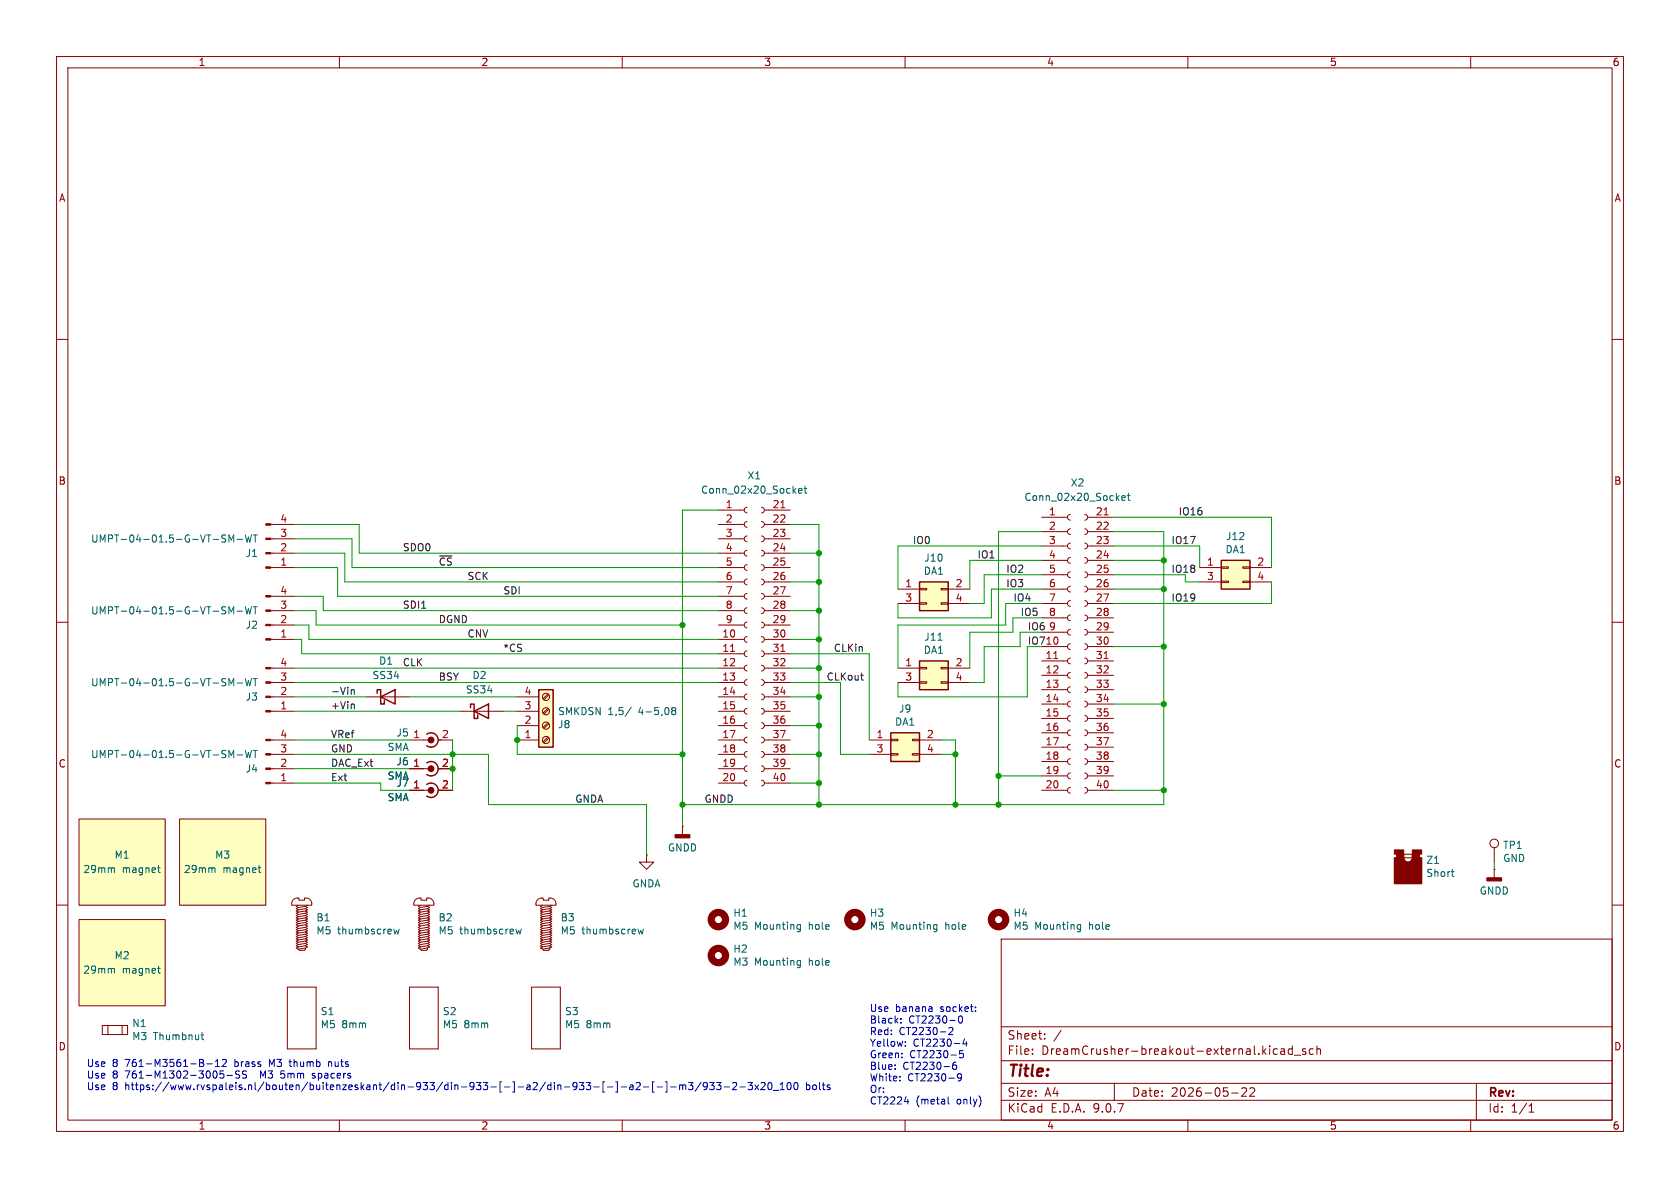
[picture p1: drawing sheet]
<svg xmlns="http://www.w3.org/2000/svg" width="297mm" height="210mm" viewBox="0 0 297 210" stroke-linecap="round" stroke-linejoin="round" font-family="sans-serif">
<g fill="none" stroke="#840000" stroke-width=".18">
<path d="M10 10h277v190h-277zM12 12h273v186h-273zM60 10v2M110 10v2M160 10v2M210 10v2M260 10v2M10 60h2M285 60h2M10 110h2M285 110h2M51.9 159.1l.4-.3h.5v.3h1v-.3h.3a1.02 1.02 0 0 1 1 1v.2h-3.5v-.5z"/>
<path d="M73.4 159.1l.5-.3h.5v.3h1v-.3h.3a1.02 1.02 0 0 1 1 1v.2h-3.5v-.5zM264.2 153.7h.1M264.2 149.9v2.5M264.2 153.7v1.5M10 160h2M52.7 160l-.3 .2 .3 .2M52.7 160.4l-.3 .2 .3 .2M52.7 160.8l-.3 .2 .3 .2M52.7 161.2l-.3 .2 .3 .2M52.7 161.6l-.3 .2 .3 .3M52.7 162.1l-.3 .2 .3 .2M52.7 162.5l-.3 .2 .3 .2"/>
<path d="M52.7 162.9l-.3 .2 .3 .2M52.7 163.3l-.3 .2 .3 .2 1.3-.2M52.7 163.7l-.3 .2 .3 .2M52.7 164.1l-.3 .2 .3 .2M52.7 164.5l-.3 .2 .3 .2M52.7 164.9l-.3 .3 .3 .2M52.7 165.4l-.3 .2 .3 .2M52.7 165.8l-.3 .2 .3 .2M52.7 166.2l-.3 .2 .3 .2M52.7 166.6l-.3 .2 .3 .2M52.7 167l-.3 .2 .3 .2M52.7 167.4l-.3 .2 .3 .2"/>
<path d="M54 167.6v.2l-.2 .2h-.9l-.2-.2M54 160.2l.4 .2-.4 .2M54 160.2l-1.3 .2M54 160.6l-1.3 .2M54 161l-1.3 .2M54 161.4l-1.3 .2M54 161.8l-1.3 .3M54 162.3l-1.3 .2M54 162.7l-1.3 .2M54 163.1l-1.3 .2M54 163.9l-1.3 .2M54 164.3l-1.3 .2"/>
<path d="M54 164.7l-1.3 .2M54 165.2l-1.3 .2M54 165.6l-1.3 .2M54 166l-1.3 .2M54 166.4l-1.3 .2M54 166.8l-1.3 .2M54 167.2l-1.3 .2M54 167.6l-1.3 .2M54 160.6l.4 .2-.4 .2M54 161l.4 .2-.4 .2M54 161.4l.4 .2-.4 .2M54 161.8l.4 .3-.4 .2"/>
<path d="M54 162.3l.4 .2-.4 .2M54 162.7l.4 .2-.4 .2M54 163.1l.4 .2-.4 .2M54 163.5l.4 .2M54 163.9l.4 .2-.4 .2M54 164.3l.4 .2-.4 .2M54 164.7l.4 .2-.4 .3M54 165.2l.4 .2-.4 .2M54 165.6l.4 .2-.4 .2M54 166l.4 .2-.4 .2M54 166.4l.4 .2-.4 .2M54 166.8l.4 .2-.4 .2"/>
<path d="M54 167.2l.4 .2-.4 .2M54.4 160l-.4 .2M54.4 163.7l-.4 .2M74.3 160l-.3 .2 .3 .2M74.3 160.4l-.3 .2 .3 .2M74.3 160.8l-.3 .2 .3 .2M74.3 161.2l-.3 .2 .3 .2M74.3 161.6l-.3 .2 .3 .3M74.3 162.1l-.3 .2 .3 .2M74.3 162.5l-.3 .2 .3 .2M74.3 162.9l-.3 .2 .3 .2M74.3 163.3l-.3 .2 .3 .2 1.3-.2"/>
<path d="M74.3 163.7l-.3 .2 .3 .2M74.3 164.1l-.3 .2 .3 .2M74.3 164.5l-.3 .2 .3 .2M74.3 164.9l-.3 .3 .3 .2M74.3 165.4l-.3 .2 .3 .2M74.3 165.8l-.3 .2 .3 .2M74.3 166.2l-.3 .2 .3 .2M74.3 166.6l-.3 .2 .3 .2M74.3 167l-.3 .2 .3 .2M74.3 167.4l-.3 .2 .3 .2M75.6 167.6v.2l-.2 .2h-.9l-.2-.2M75.6 160.2l.3 .2-.3 .2"/>
<path d="M75.6 160.2l-1.3 .2M75.6 160.6l-1.3 .2M75.6 161l-1.3 .2M75.6 161.4l-1.3 .2M75.6 161.8l-1.3 .3M75.6 162.3l-1.3 .2M75.6 162.7l-1.3 .2M75.6 163.1l-1.3 .2M75.6 163.9l-1.3 .2M75.6 164.3l-1.3 .2M75.6 164.7l-1.3 .2M75.6 165.2l-1.3 .2"/>
<path d="M75.6 165.6l-1.3 .2M75.6 166l-1.3 .2M75.6 166.4l-1.3 .2M75.6 166.8l-1.3 .2M75.6 167.2l-1.3 .2M75.6 167.6l-1.3 .2M75.6 160.6l.3 .2-.3 .2M75.6 161l.3 .2-.3 .2M75.6 161.4l.3 .2-.3 .2M75.6 161.8l.3 .3-.3 .2M75.6 162.3l.3 .2-.3 .2M75.6 162.7l.3 .2-.3 .2"/>
<path d="M75.6 163.1l.3 .2-.3 .2M75.6 163.5l.3 .2M75.6 163.9l.3 .2-.3 .2M75.6 164.3l.3 .2-.3 .2M75.6 164.7l.3 .2-.3 .3M75.6 165.2l.3 .2-.3 .2M75.6 165.6l.3 .2-.3 .2M75.6 166l.3 .2-.3 .2M75.6 166.4l.3 .2-.3 .2M75.6 166.8l.3 .2-.3 .2M75.6 167.2l.3 .2-.3 .2M75.9 160l-.3 .2"/>
<path d="M75.9 163.7l-.3 .2M177 166h108v32h-108zM285 160h2M60 198v2M110 198v2M160 198v2M177 194.5h108M177 191.5h108M177 187.5h108M177 181.5h108M182.5 186.3v.1M182.5 185.5v.1"/>
<path d="M184.7 183.6v.1M184.7 182.8v.1M187.6 182.1l-1.3 2M197 191.5v3M210 198v2M217.7 193.2h1.2M219.5 192.4l.6-.1 .2 .1 .1 .3-.9 1.1h.9M221 192.4l.5-.1 .2 .1 .1 .3-.9 1.1h.9M225.2 186.3l.2 .1 .4-.1M225.8 185.5l-.4-.1-.2 .1M226.5 185.5h.5l.1 .9M227.1 185.8h-.5a.29 .29 0 0 0-.2 .3 .29 .29 0 0 0 .2 .3l.5-.1"/>
<path d="M228.5 185.5l-.5-.1-.3 .3v.4l.2 .2h.6M228.5 184.9v1.5M228.8 186.5h1.2M230.8 185.5l-.3-.1-.3 .2 .1 .2 .5 .2v.3h-.6M232.2 185.5l-.5-.1-.2 .3v.4l.1 .2h.6M232.8 185.5l.2-.1 .4 .1 .1 .9M232.8 184.9v1.5M260 198v2M261 191.5v6.5M270.3 196.6h.9M270.3 195.5l.4-.4v1.5"/>
<circle cx="264.2" cy="149.1" r=".76"/>
</g>
<path d="M69.6 164.2l.2 .9 .3-.6 .2 .6 .3-.9M91.2 164.2l.2 .9 .3-.6 .2 .6 .3-.9M165.3 163.4l.3 .1M165.6 163.4v1.1l-.1 .1-.3 .1M165.6 164.2l-.3 .1M190.7 163.4l.3 .1M191 163.4v1.1l-.1 .1-.3 .1M191 164.2l-.3 .1" fill="none" stroke="#006464" stroke-width=".18"/>
<g fill="none" stroke="#840000" stroke-width="1.3">
<circle cx="151.1" cy="162.6" r="1.27"/>
<circle cx="176.5" cy="162.6" r="1.27"/>
</g>
<path d="M262.9 155.2h2.5v.5h-2.5z" fill="#840000" stroke="#840000" stroke-width=".25"/>
<path d="M162.6 102.9h5v5.1h-5z" fill="#ffffc2"/>
<path d="M162.6 102.9h5v5.1h-5z" fill="none" stroke="#840000" stroke-width=".25"/>
<path d="M158.7 104.1h3.9M158.7 106.7h3.9M162.6 104h1.2v.3h-1.2zM162.6 106.6h1.2v.2h-1.2zM166.4 104h1.2v.3h-1.2zM166.4 106.6h1.2v.2h-1.2zM167.6 104.1h3.8M167.6 106.7h3.8M114.3 151.1v1.3h1.3l-1.3 1.3-1.3-1.3h1.3M114.3 151.1h.1" fill="none" stroke="#840000" stroke-width=".18"/>
<path d="M162.6 116.8h5v5.1h-5z" fill="#ffffc2"/>
<path d="M162.6 116.8h5v5.1h-5z" fill="none" stroke="#840000" stroke-width=".25"/>
<path d="M158.7 118.1h3.9M162.6 118h1.2v.2h-1.2zM166.4 118h1.2v.2h-1.2zM167.6 118.1h3.8M158.7 120.7h3.9M162.6 120.5h1.2v.3h-1.2zM166.4 120.5h1.2v.3h-1.2zM167.6 120.7h3.8M94 174.5h5.1v10.9h-5.1z" fill="none" stroke="#840000" stroke-width=".18"/>
<path d="M165.8 113.2h.8" fill="none" stroke="#006464" stroke-width=".18"/>
<path d="M157.5 129.5h5.1v5.1h-5.1z" fill="#ffffc2"/>
<path d="M157.5 129.5h5.1v5.1h-5.1z" fill="none" stroke="#840000" stroke-width=".25"/>
<path d="M153.7 130.8h3.8M153.7 133.4h3.8M157.5 130.7h1.2v.2h-1.2zM157.5 133.2h1.2v.3h-1.2zM161.3 130.7h1.3v.2h-1.3zM161.3 133.2h1.3v.3h-1.3zM162.6 130.8h3.8M162.6 133.4h3.8" fill="none" stroke="#840000" stroke-width=".18"/>
<path d="M215.9 99.1h5.1v5h-5.1z" fill="#ffffc2"/>
<path d="M215.9 99.1h5.1v5h-5.1z" fill="none" stroke="#840000" stroke-width=".25"/>
<path d="M212.1 100.3h3.8M212.1 102.9h3.8M215.9 100.2h1.3v.3h-1.3zM215.9 102.7h1.3v.3h-1.3zM219.7 100.2h1.3v.3h-1.3zM219.7 102.7h1.3v.3h-1.3zM221 100.3h3.8M221 102.9h3.8" fill="none" stroke="#840000" stroke-width=".18"/>
<path d="M248.2 151h1.5v.6h-1.5z" fill="#ffffc2"/>
<g fill="#840000" stroke="#840000" stroke-width=".18">
<path d="M246.5 151.6h1.7a.75 .75 0 0 0 .7 .8v3.8h-2.4z"/>
<path d="M246.9 151h1.3v.6h-1.3z"/>
<path d="M249.7 150.2h1.6v.8h-1.6z"/>
<path d="M249.7 151h1.3v.6h-1.3z"/>
<path d="M248.9 152.4a.75 .75 0 0 0 .8-.8h1.6v4.6h-2.4z"/>
<path d="M246.5 150.2h1.7v.8h-1.7z"/>
</g>
<g fill="none" stroke="#840000" stroke-width=".18">
<path d="M184.1 91.4h4.6M184.1 94h4.6M184.1 96.5h4.6M184.1 99.1h4.6M189.2 90.9l-.3 .2-.2 .3 .2 .4 .3 .1M189.2 93.5l-.3 .1-.2 .4 .2 .3 .3 .2M189.2 96l-.3 .2-.2 .3 .2 .4 .3 .1M189.2 98.6l-.3 .1-.2 .4 .2 .3 .3 .2M191.8 90.9l.3 .2 .2 .3-.2 .4-.3 .1M191.8 93.5l.3 .1 .2 .4-.2 .3-.3 .2M191.8 96l.3 .2 .2 .3-.2 .4-.3 .1M191.8 98.6l.3 .1 .2 .4-.2 .3-.3 .2"/>
<path d="M192.3 91.4h4.5M192.3 94h4.5M192.3 96.5h4.5M192.3 99.1h4.5M184.1 101.6h4.6M184.1 104.1h4.6M184.1 106.7h4.6M184.1 109.2h4.6M184.1 111.8h4.6M184.1 114.3h4.6M184.1 116.8h4.6M184.1 119.4h4.6"/>
<path d="M189.2 101.1l-.3 .1-.2 .4 .2 .4 .3 .1M189.2 103.6l-.3 .2-.2 .3 .2 .4 .3 .1M189.2 106.2l-.3 .1-.2 .4 .2 .3 .3 .2M189.2 108.7l-.3 .2-.2 .3 .2 .4 .3 .1M189.2 111.3l-.3 .1-.2 .4 .2 .3 .3 .2M189.2 113.8l-.3 .1-.2 .4 .2 .4 .3 .1M189.2 116.3l-.3 .2-.2 .3 .2 .4 .3 .1M189.2 118.9l-.3 .1-.2 .4 .2 .3 .3 .2M191.8 101.1l.3 .1 .2 .4-.2 .4-.3 .1M191.8 103.6l.3 .2 .2 .3-.2 .4-.3 .1M191.8 106.2l.3 .1 .2 .4-.2 .3-.3 .2M191.8 108.7l.3 .2 .2 .3-.2 .4-.3 .1"/>
<path d="M191.8 111.3l.3 .1 .2 .4-.2 .3-.3 .2M191.8 113.8l.3 .1 .2 .4-.2 .4-.3 .1M191.8 116.3l.3 .2 .2 .3-.2 .4-.3 .1M191.8 118.9l.3 .1 .2 .4-.2 .3-.3 .2M192.3 101.6h4.5M192.3 104.1h4.5M192.3 106.7h4.5M192.3 109.2h4.5M192.3 111.8h4.5M192.3 114.3h4.5M192.3 116.8h4.5M192.3 119.4h4.5"/>
<path d="M184.1 121.9h4.6M184.1 124.5h4.6M184.1 127h4.6M184.1 129.5h4.6M184.1 132.1h4.6M184.1 134.6h4.6M184.1 137.2h4.6M184.1 139.7h4.6M189.2 121.4l-.3 .2-.2 .3 .2 .4 .3 .1M189.2 124l-.3 .1-.2 .4 .2 .3 .3 .2M189.2 126.5l-.3 .1-.2 .4 .2 .4 .3 .1M189.2 129l-.3 .2-.2 .3 .2 .4 .3 .1"/>
<path d="M189.2 131.6l-.3 .1-.2 .4 .2 .3 .3 .2M189.2 134.1l-.3 .2-.2 .3 .2 .4 .3 .1M189.2 136.7l-.3 .1-.2 .4 .2 .3 .3 .2M189.2 139.2l-.3 .1-.2 .4 .2 .4 .3 .1M191.8 121.4l.3 .2 .2 .3-.2 .4-.3 .1M191.8 124l.3 .1 .2 .4-.2 .3-.3 .2M191.8 126.5l.3 .1 .2 .4-.2 .4-.3 .1M191.8 129l.3 .2 .2 .3-.2 .4-.3 .1M191.8 131.6l.3 .1 .2 .4-.2 .3-.3 .2M191.8 134.1l.3 .2 .2 .3-.2 .4-.3 .1M191.8 136.7l.3 .1 .2 .4-.2 .3-.3 .2M191.8 139.2l.3 .1 .2 .4-.2 .4-.3 .1"/>
<path d="M192.3 121.9h4.5M192.3 124.5h4.5M192.3 127h4.5M192.3 129.5h4.5M192.3 132.1h4.5M192.3 134.6h4.5M192.3 137.2h4.5M192.3 139.7h4.5M95 159.1l.5-.3h.5v.3h1v-.3h.3a1.02 1.02 0 0 1 1 1v.2h-3.6l.1-.5zM120.6 146.1h.1M120.6 146.1v1.5M246.5 151.6h1.7a.76 .76 0 0 0 .7 .8 .76 .76 0 0 0 .8-.8h1.6v4.6h-4.8z"/>
<path d="M248.2 151h1.5v.6h-1.5zM249.7 151.6h1.3zM95.9 160l-.3 .2 .3 .2M95.9 160.4l-.3 .2 .3 .2M95.9 160.8l-.3 .2 .3 .2M95.9 161.2l-.3 .2 .3 .2M95.9 161.6l-.3 .2 .3 .3M95.9 162.1l-.3 .2 .3 .2M95.9 162.5l-.3 .2 .3 .2M95.9 162.9l-.3 .2 .3 .2M95.9 163.3l-.3 .2 .3 .2 1.3-.2M95.9 163.7l-.3 .2 .3 .2"/>
<path d="M95.9 164.1l-.3 .2 .3 .2M95.9 164.5l-.3 .2 .3 .2M95.9 164.9l-.3 .3 .3 .2M95.9 165.4l-.3 .2 .3 .2M95.9 165.8l-.3 .2 .3 .2M95.9 166.2l-.3 .2 .3 .2M95.9 166.6l-.3 .2 .3 .2M95.9 167l-.3 .2 .3 .2M95.9 167.4l-.3 .2 .3 .2M97.2 167.6v.2l-.2 .2h-.9l-.2-.2M97.2 160.2l.3 .2-.3 .2M97.2 160.2l-1.3 .2"/>
<path d="M97.2 160.6l-1.3 .2M97.2 161l-1.3 .2M97.2 161.4l-1.3 .2M97.2 161.8l-1.3 .3M97.2 162.3l-1.3 .2M97.2 162.7l-1.3 .2M97.2 163.1l-1.3 .2M97.2 163.9l-1.3 .2M97.2 164.3l-1.3 .2M97.2 164.7l-1.3 .2M97.2 165.2l-1.3 .2M97.2 165.6l-1.3 .2"/>
<path d="M97.2 166l-1.3 .2M97.2 166.4l-1.3 .2M97.2 166.8l-1.3 .2M97.2 167.2l-1.3 .2M97.2 167.6l-1.3 .2M97.2 160.6l.3 .2-.3 .2M97.2 161l.3 .2-.3 .2M97.2 161.4l.3 .2-.3 .2M97.2 161.8l.3 .3-.3 .2M97.2 162.3l.3 .2-.3 .2M97.2 162.7l.3 .2-.3 .2M97.2 163.1l.3 .2-.3 .2"/>
<path d="M97.2 163.5l.3 .2M97.2 163.9l.3 .2-.3 .2M97.2 164.3l.3 .2-.3 .2M97.2 164.7l.3 .2-.3 .3M97.2 165.2l.3 .2-.3 .2M97.2 165.6l.3 .2-.3 .2M97.2 166l.3 .2-.3 .2M97.2 166.4l.3 .2-.3 .2M97.2 166.8l.3 .2-.3 .2M97.2 167.2l.3 .2-.3 .2M97.5 160l-.3 .2M97.5 163.7l-.3 .2"/>
<path d="M18.1 181.3h4.5v1.6h-4.5zM19.1 181.3v1.6M21.6 181.3v1.6"/>
</g>
<path d="M198.3 88l.6-.1v-.2l-.4-.1-.2 .2 .1 .6h.5M199.3 87.6h.5M199.5 87.2v1.1l.3 .2M256.6 154.1h.5M256.8 154.9h.3M112.8 164.2l.2 .9 .3-.6 .2 .6 .3-.9M35.5 182.9h.5M35.7 182.5v1.1l.3 .2" fill="none" stroke="#006464" stroke-width=".18"/>
<path d="M195.2 91h.7M186.3 116.4h.7M195.2 116.4h.7" fill="none" stroke="#a90000" stroke-width=".18"/>
<path d="M119.4 147.6h2.5v.5h-2.5z" fill="#840000" stroke="#840000" stroke-width=".25"/>
<path d="M31.7 144.8h15.3v15.2h-15.3z" fill="#ffffc2"/>
<path d="M31.7 144.8h15.3v15.2h-15.3z" fill="none" stroke="#840000" stroke-width=".18"/>
<path d="M37.6 153.4l.4 .2v.6M45.6 153.4h.5M45.8 154.1l.3 .1" fill="none" stroke="#006464" stroke-width=".18"/>
<path d="M14 162.6h15.2v15.2h-15.2z" fill="#ffffc2"/>
<path d="M14 162.6h15.2v15.2h-15.2z" fill="none" stroke="#840000" stroke-width=".18"/>
<path d="M19.9 171.2l.3 .2v.6M27.8 171.2h.5M28 171.8l.3 .2" fill="none" stroke="#006464" stroke-width=".18"/>
<path d="M14 144.8h15.2v15.2h-15.2z" fill="#ffffc2"/>
<g fill="none" stroke="#840000" stroke-width=".18">
<path d="M47.9 97.8h4.2M47.9 95.3h4.2M47.9 92.7h4.2M127 97.8h4.6M127 95.3h4.6M127 92.7h4.6M127 90.2h4.6M132.1 89.7l-.4 .1-.1 .4 .1 .3 .4 .2M132.1 92.2l-.4 .2-.1 .3 .1 .4 .4 .1M132.1 94.7l-.4 .2-.1 .4 .1 .3 .4 .2M132.1 97.3l-.4 .1-.1 .4 .1 .3 .4 .2M132.1 99.8l-.4 .2-.1 .3 .1 .4 .4 .1"/>
<path d="M134.6 89.7l.4 .1 .1 .4-.1 .3-.4 .2M134.6 92.2l.4 .2 .1 .3-.1 .4-.4 .1M134.6 94.7l.4 .2 .1 .4-.1 .3-.4 .2M134.6 97.3l.4 .1 .1 .4-.1 .3-.4 .2M134.6 99.8l.4 .2 .1 .3-.1 .4-.4 .1M135.1 97.8h4.6M135.1 95.3h4.6M135.1 92.7h4.6M135.1 90.2h4.6M47.9 100.3h4.2M47.9 113h4.2M47.9 110.5h4.2"/>
<path d="M47.9 108h4.2M47.9 105.4h4.2M47.9 118.1h4.2M127 100.3h4.6M127 113h4.6M127 110.5h4.6M127 108h4.6M127 105.4h4.6M127 118.1h4.6M127 102.9h4.6M127 115.6h4.6M132.1 102.4l-.4 .1-.1 .4 .1 .3 .4 .2"/>
<path d="M132.1 104.9l-.4 .2-.1 .3 .1 .4 .4 .1M132.1 107.4l-.4 .2-.1 .4 .1 .3 .4 .2M132.1 110l-.4 .1-.1 .4 .1 .3 .4 .2M132.1 112.5l-.4 .2-.1 .3 .1 .4 .4 .1M132.1 115.1l-.4 .1-.1 .4 .1 .3 .4 .2M132.1 117.6l-.4 .2-.1 .3 .1 .4 .4 .1M134.6 102.4l.4 .1 .1 .4-.1 .3-.4 .2M134.6 104.9l.4 .2 .1 .3-.1 .4-.4 .1M134.6 107.4l.4 .2 .1 .4-.1 .3-.4 .2M134.6 110l.4 .1 .1 .4-.1 .3-.4 .2M134.6 112.5l.4 .2 .1 .3-.1 .4-.4 .1M134.6 115.1l.4 .1 .1 .4-.1 .3-.4 .2"/>
<path d="M134.6 117.6l.4 .2 .1 .3-.1 .4-.4 .1M135.1 100.3h4.6M135.1 113h4.6M135.1 110.5h4.6M135.1 108h4.6M135.1 105.4h4.6M135.1 118.1h4.6M135.1 102.9h4.6M135.1 115.6h4.6M47.9 135.9h4.2M47.9 125.7h4.2M47.9 123.2h4.2"/>
<path d="M47.9 120.7h4.2M47.9 138.4h4.2M47.9 133.4h4.2M47.9 130.8h4.2M64.8 123.2h7.6M72.4 135.9h3.8M72.4 130.8h3.8M72.4 139.7h3.8M77.5 135.9h2.5M77.5 130.8h2.5M77.5 139.7h2.5M127 135.9h4.6"/>
<path d="M127 125.7h4.6M127 123.2h4.6M127 120.7h4.6M127 138.4h4.6M127 133.4h4.6M127 130.8h4.6M127 128.3h4.6M132.1 120.1l-.4 .2-.1 .4 .1 .3 .4 .2M132.1 122.7l-.4 .1-.1 .4 .1 .3 .4 .2M132.1 125.2l-.4 .2-.1 .3 .1 .4 .4 .1M132.1 127.8l-.4 .1-.1 .4 .1 .3 .4 .2M132.1 130.3l-.4 .2-.1 .3 .1 .4 .4 .1"/>
<path d="M132.1 132.8l-.4 .2-.1 .4 .1 .3 .4 .2M132.1 135.4l-.4 .1-.1 .4 .1 .3 .4 .2M132.1 137.9l-.4 .2-.1 .3 .1 .4 .4 .1M134.6 120.1l.4 .2 .1 .4-.1 .3-.4 .2M134.6 122.7l.4 .1 .1 .4-.1 .3-.4 .2M134.6 125.2l.4 .2 .1 .3-.1 .4-.4 .1M134.6 127.8l.4 .1 .1 .4-.1 .3-.4 .2M134.6 130.3l.4 .2 .1 .3-.1 .4-.4 .1M134.6 132.8l.4 .2 .1 .4-.1 .3-.4 .2M134.6 135.4l.4 .1 .1 .4-.1 .3-.4 .2M134.6 137.9l.4 .2 .1 .3-.1 .4-.4 .1M135.1 135.9h4.6"/>
<path d="M135.1 125.7h4.6M135.1 123.2h4.6M135.1 120.7h4.6M135.1 138.4h4.6M135.1 133.4h4.6M135.1 130.8h4.6M135.1 128.3h4.6M14 144.8h15.2v15.2h-15.2zM50.8 174.5h5.1v10.9h-5.1zM72.4 174.5h5.1v10.9h-5.1z"/>
</g>
<g fill="none" stroke="#006464" stroke-width=".18">
<path d="M39.4 95.2l.4 .1 .1 .3-.2 .2h-.3M39.4 94.6h.5M40.5 95.8v-1.2l.4 .9 .4-.9v1.2M41.9 95.3h1M43.4 94.6l.3 1.2 .2-.9 .3 .9 .3-1.2M44.8 94.6h.7M45.1 94.6v1.2M141.2 86.8l.6-.2-.1-.2-.3-.1-.2 .2v.6h.5M142.1 86.3h.5M142.3 85.9v1.1l.3 .2M39.4 107.9l.4 .1 .1 .3-.2 .2h-.3M39.4 107.3h.5"/>
<path d="M39.4 120h.5M40.5 108.5v-1.2l.4 .9 .4-.9v1.2M41.9 108h1M43.4 107.3l.3 1.2 .2-.9 .3 .9 .3-1.2M43.4 120l.3 1.2 .2-.9 .3 .9 .3-1.2M44.8 107.3h.7M44.8 120h.7M45.1 107.3v1.2M45.1 120v1.2M39.4 120.6l.4 .1 .1 .3-.2 .2h-.3M39.4 133.3l.4 .1 .1 .3-.2 .2h-.3M39.4 132.7h.5"/>
<path d="M40.5 121.2v-1.2l.4 .9 .4-.9v1.2M40.5 133.9v-1.2l.4 .9 .4-.9v1.2M41.9 120.7h1M41.9 133.4h1M43.4 132.7l.3 1.2 .2-.9 .3 .9 .3-1.2M44.8 132.7h.7M45.1 132.7v1.2M19.9 153.4l.3 .2v.6M27.8 153.4h.5M28 154.1l.3 .1M141.1 163.4l.4 .1M141.1 169.8h.4"/>
<path d="M141.5 163.4v1.1l-.1 .1-.3 .1M141.5 169.8v1l-.1 .2-.3 .1M141.5 164.2l-.4 .1M141.5 170.6h-.4"/>
</g>
<g fill="none" stroke="#840000" stroke-width="1.3">
<circle cx="127" cy="162.6" r="1.27"/>
<circle cx="127" cy="168.9" r="1.27"/>
</g>
<g fill="#840000" stroke="#840000" stroke-width=".18">
<path d="M47 100.2h.9v.3h-.9z"/>
<path d="M47 97.7h.9v.2h-.9z"/>
<path d="M47 95.1h.9v.3h-.9z"/>
<path d="M47 92.6h.9v.2h-.9z"/>
<path d="M47 112.9h.9v.3h-.9z"/>
<path d="M47 110.4h.9v.2h-.9z"/>
<path d="M47 107.8h.9v.3h-.9z"/>
<path d="M47 105.3h.9v.2h-.9z"/>
<path d="M47 125.6h.9v.3h-.9z"/>
<path d="M47 123.1h.9v.2h-.9z"/>
<path d="M47 120.5h.9v.3h-.9z"/>
<path d="M47 118h.9v.2h-.9z"/>
<path d="M47 138.3h.9v.3h-.9z"/>
<path d="M47 135.8h.9v.2h-.9z"/>
<path d="M47 133.2h.9v.3h-.9z"/>
<path d="M47 130.7h.9v.2h-.9z"/>
</g>
<path d="M66.7 122.6v-.7h.6v2.6h.6v-.7M67.3 123.2l2.5-1.3v2.6zM75.4 134.9a1.27 1.27 0 0 1 1.7 .1 1.27 1.27 0 0 1 0 1.7 1.27 1.27 0 0 1-1.7 .2M75.4 138.7a1.27 1.27 0 0 1 1.7 .1 1.27 1.27 0 0 1 0 1.8 1.27 1.27 0 0 1-1.7 .1M75.4 129.8a1.27 1.27 0 0 1 1.7 .2 1.27 1.27 0 0 1 0 1.7 1.27 1.27 0 0 1-1.7 .1" fill="none" stroke="#840000" stroke-width=".25"/>
<g fill="#840000" stroke="#840000" stroke-width=".2">
<circle cx="76.2" cy="135.9" r=".51"/>
<circle cx="76.2" cy="139.7" r=".51"/>
<circle cx="76.2" cy="130.8" r=".51"/>
</g>
<path d="M138 89.8h.8M129.1 115.2h.8M138 115.2h.8" fill="none" stroke="#a90000" stroke-width=".18"/>
<path d="M95.2 121.9h2.6v10.2h-2.6z" fill="#ffffc2"/>
<path d="M83.2 125.1v-.6h.6v2.5h.7v-.6M83.8 125.7l2.6-1.2v2.5zM95.2 121.9h2.6v10.2h-2.6z" fill="none" stroke="#840000" stroke-width=".25"/>
<g fill="none" stroke="#840000" stroke-width=".18">
<path d="M72.4 135.9h2.5M72.4 139.7h2.5M77.5 135.9h2.5M77.5 139.7h2.5M81.3 125.7h7.6M91.4 130.8h3.8M91.4 128.3h3.8M91.4 125.7h3.8M91.4 123.2h3.8M96.9 130.3l-.9 .8M96.9 127.8l-.9 .8M96.9 125.2l-.9 .9"/>
<path d="M96.9 122.7l-.9 .8M97 130.5l-.8 .8M97 127.9l-.8 .9M97 125.4l-.8 .8M97 122.9l-.8 .8"/>
<circle cx="96.5" cy="125.7" r=".63"/>
<circle cx="96.5" cy="123.2" r=".63"/>
<circle cx="96.5" cy="128.3" r=".63"/>
<circle cx="96.5" cy="130.8" r=".63"/>
</g>
<path d="M111.6 125l-1.1 1.6M119 125.6l-.3-.2 .3-.3h.2l.3 .2-.3 .3M119 125.6l-.3 .3 .1 .3 .2 .1h.3l.2-.2v-.2l-.3-.3M119 125.6h.2" fill="none" stroke="#006464" stroke-width=".18"/>
<path d="M152.1 119.4h.5M62.1 121.9v.9M62.1 122l.2-.1 .3 .1v.8M62.5 124.5l.1 .1v.7M152.5 120.2h.1" fill="none" stroke="#0f0f0f" stroke-width=".18"/>
<g fill="none" stroke="#009600" stroke-width=".18">
<path d="M52.1 97.8h8.9v5.1h66M52.1 95.3h10.1v5h64.8M52.1 92.7h11.4v5.1h63.5M127 90.2h-6.4v55.9M139.7 92.7h5.1v49.5M139.7 97.8h5.1M184.1 96.5h-25.4v7.6M184.1 99.1h-12.7v5M184.1 94h-7.6v48.2M196.8 94h8.9v48.2h-85.1M196.8 99.1h8.9M196.8 96.5h15.3v3.8"/>
<path d="M196.8 91.4h28v8.9M52.1 113h1.2v2.6h73.7M52.1 110.5h2.5v2.5h72.4M52.1 108h3.8v2.5h64.7M52.1 105.4h5v2.6h69.9M52.1 100.3h7.6v5.1h67.3M52.1 118.1h74.9M139.7 115.6h14v15.2M139.7 102.9h5.1M139.7 108h5.1M139.7 113h5.1M139.7 118.1h5.1"/>
<path d="M181.6 114.3v8.9h-22.9v-2.5M184.1 109.2h-5v2.6h-7.7v6.3M184.1 101.6h-10.1v5.1h-2.6M184.1 106.7h-6.3v3.8h-19.1v7.6M184.1 111.8h-3.8v2.5h-6.3v6.4h-2.6M184.1 104.1h-8.8v5.1h-16.6v-2.5M196.8 114.3h8.9M196.8 101.6h12.7v1.3h2.6M196.8 104.1h8.9M224.8 102.9v3.8h-28M52.1 138.4h15.2v1.3h5.1M52.1 133.4h34.3v8.8h27.9v8.9"/>
<path d="M52.1 120.7h74.9M52.1 135.9h20.3M52.1 123.2h12.7M52.1 130.8h20.3M52.1 125.7h29.2M72.4 123.2h19M80 130.8v8.9M88.9 125.7h2.5M91.4 128.3v5.1h29.2M139.7 120.7h8.9v12.7h5.1M139.7 133.4h5.1M139.7 138.4h5.1"/>
<path d="M139.7 123.2h5.1M139.7 128.3h5.1M166.4 133.4h2.5M166.4 130.8h2.5v11.4M176.5 137.2h7.6M196.8 139.7h8.9M196.8 124.5h8.9M264.2 152.4v1.3"/>
</g>
<g fill="none" stroke="#0000c2" stroke-width=".18">
<path d="M164.7 178l.1 .8M164.8 178.7l-.1 .1M164.8 178.3h-.1M169.7 179.6a.72 .72 0 0 0 .2 1.3 .79 .79 0 0 0 0-1.3M172.5 178.7v.1M172.5 178v.1M36.6 188.1h.9M38.1 188.5h.7M38.1 187.6l.3-.3v1.2M38.9 189.3h.6M39 189.8h.3l.3 .2-.1 .5-.5 .1M39.3 187.4l.5-.1 .2 .3-.8 .9h.8"/>
<path d="M40.1 190.1h1M41.9 189.3l-.3 .4 .2 .2 .5 .1 .1 .3-.3 .3-.5-.1M42.2 189.3l.2 .1M43.1 189.3l-.2 .4 .1 .2 .5 .1 .1 .3-.3 .3-.4-.1M43.4 189.3l.2 .1M49.6 190.5l.2 .1M49.7 189.3l-.1 .6 .2-.1M51.1 187.7h.5M51.3 187.3v1.2M55.2 190.5l.4 .1M55.6 189.7l-.4 .2 .1 .2 .3 .1M58.1 187.7v.8"/>
<path d="M58.5 187.7l-.4 .1M105 192.1h.9M106.9 191.2h-.3v1.8h.3M107.4 192.1h1M108.8 191.2h.3v1.8h-.3M109.8 192.1h1M111.4 191.8h.5v.8M111.9 192.1h-.4l-.2 .2 .2 .3h.4M112.5 191.5l.4-.1 .3 .3-.8 .9h.8M113.7 192.1h1M115.7 191.2h-.3v1.8h.3M116.2 192.1h.9"/>
<path d="M117.6 191.2h.3v1.8h-.3M118.6 192.1h.9M120.1 191.9l.4-.1 .2 .2M120.1 191.8v.8M120.7 192l.2-.2h.3v.8M120.7 192v.6M121.7 191.4h.8l-.4 .4 .3 .2v.5l-.1 .1-.6-.1M124 191.3l-1.1 1.6M125 191.9l-.2 .2h-.4l-.1-.2 .1-.5h.4l.2 .1a.84 .84 0 0 1-.3 1.1h-.3M125.5 191.4h.8l-.5 .4 .4 .2v.5l-.2 .1-.5-.1M126.7 191.4h.8l-.5 .4 .4 .2v.5l-.2 .1-.5-.1M128 192.1h1"/>
<path d="M129.5 191.5l.5-.1 .2 .3-.7 .9h.7M130.8 192.1h1M132.2 191.4h.8l-.4 .4 .4 .2v.5l-.2 .1-.6-.1M133.4 191.8l.7 .8M134.1 191.8l-.7 .8M134.5 191.5l.5-.1 .3 .3-.8 .9h.8M135.9 191.5l.2-.1a.68 .68 0 0 1 .4 .6 .68 .68 0 0 1-.4 .6l-.2-.1-.2-.4zM136.7 192.7h1M137.9 192.6h.8M137.9 191.7l.4-.3v1.2M139.3 191.4h.1a.68 .68 0 0 1 .5 .6 .68 .68 0 0 1-.5 .6 .84 .84 0 0 1-.1-1.2zM140.5 191.5l.1-.1a.68 .68 0 0 1 .5 .6 .68 .68 0 0 1-.5 .6l-.1-.1-.2-.4z"/>
<path d="M158.2 188.9v.1M158.2 188.2v.2M159.1 191v.1M159.1 190.3v.1M159.3 180.7v.2M159.3 180.1v.1M159.9 194.7h.8M160.1 184.8v.1M160.1 184.2v.1M167.6 193.9v1.1l.2 .2M167.9 181.6l-.2 .1M168.2 181.6l.3 .3-.1 .3-.7 .7h.8"/>
<path d="M168.8 187.8h-.2a.86 .86 0 0 0 0 1.2l.5-.1v-.4l-.2-.3-.4 .1-.1 .2M170 190.4l-.3 .2-.3-.1-.1-.1 .1-.5 .3-.1 .2 .1a.84 .84 0 0 1-.3 1.2h-.2M170.3 185.7h-.6l-.1 .6 .2-.1 .4 .1 .1 .1v.5l-.2 .1-.5-.1M170.5 183.6l-.3 .9h.8M170.8 184.1v.8"/>
</g>
<g fill="#009600" stroke="#009600" stroke-width=".18">
<circle cx="176.5" cy="142.2" r=".46"/>
<circle cx="168.9" cy="142.2" r=".46"/>
<circle cx="144.8" cy="138.4" r=".46"/>
<circle cx="176.5" cy="137.2" r=".46"/>
<circle cx="168.9" cy="133.4" r=".46"/>
<circle cx="205.7" cy="139.7" r=".46"/>
<circle cx="205.7" cy="99.1" r=".46"/>
<circle cx="205.7" cy="104.1" r=".46"/>
<circle cx="205.7" cy="114.3" r=".46"/>
<circle cx="205.7" cy="124.5" r=".46"/>
<circle cx="144.8" cy="97.8" r=".46"/>
<circle cx="80" cy="133.4" r=".46"/>
<circle cx="80" cy="135.9" r=".46"/>
<circle cx="120.6" cy="142.2" r=".46"/>
<circle cx="144.8" cy="142.2" r=".46"/>
<circle cx="144.8" cy="113" r=".46"/>
<circle cx="144.8" cy="118.1" r=".46"/>
<circle cx="144.8" cy="102.9" r=".46"/>
<circle cx="144.8" cy="108" r=".46"/>
<circle cx="144.8" cy="128.3" r=".46"/>
<circle cx="91.4" cy="130.8" r=".46"/>
<circle cx="144.8" cy="123.2" r=".46"/>
<circle cx="120.6" cy="110.5" r=".46"/>
<circle cx="120.6" cy="133.4" r=".46"/>
<circle cx="144.8" cy="133.4" r=".46"/>
</g>
<text font-size="2.8" fill="#840000" x="178" y="190.9">Title:</text>
<g font-size="2.1" fill="#840000">
<text x="178" y="184">Sheet:</text>
<text x="178" y="186.7">File:</text>
<text x="184.1" y="186.7">DreamCrusher-breakout-external.kicad_sch</text>
<text x="178" y="196.9">KiCad</text>
<text x="178" y="194.1">Size:</text>
<text x="184.7" y="194.1">A4</text>
<text x="185.7" y="196.9">E.D.A.</text>
<text x="193.3" y="196.9">9.0.7</text>
<text x="200" y="194.1">Date:</text>
<text x="207" y="194.1">2026-05-22</text>
<text x="263" y="194.3">Rev:</text>
<text x="263" y="196.9">Id:</text>
<text x="267.1" y="196.9">1/1</text>
</g>
<g font-size="1.8" fill="#840000">
<text x="35" y="11.9">1</text>
<text x="85" y="11.9">2</text>
<text x="135" y="11.9">3</text>
<text x="185" y="11.9">4</text>
<text x="235" y="11.9">5</text>
<text x="285" y="11.9">6</text>
<text x="10.3" y="35.9">A</text>
<text x="285.3" y="35.9">A</text>
<text x="10.3" y="85.9">B</text>
<text x="285.3" y="85.9">B</text>
<text x="10.3" y="135.9">C</text>
<text x="285.3" y="135.9">C</text>
<text x="10.3" y="185.9">D</text>
<text x="285.3" y="185.9">D</text>
<text x="35" y="199.9">1</text>
<text x="85" y="199.9">2</text>
<text x="135" y="199.9">3</text>
<text x="185" y="199.9">4</text>
<text x="235" y="199.9">5</text>
<text x="285" y="199.9">6</text>
</g>
<g font-size="1.8" fill="#006464">
<text x="123.8" y="87.5">Conn_02x20_Socket</text>
<text x="132" y="84.9">X1</text>
<text x="181" y="88.7">Conn_02x20_Socket</text>
<text x="189.2" y="86.2">X2</text>
<text x="216.6" y="95.7">J12</text>
<text x="16" y="96.1">UMPT-04-01.5-G-VT-SM-WT</text>
<text x="43.3" y="98.7">J1</text>
<text x="163.2" y="101.8">DA1</text>
<text x="163.3" y="99.5">J10</text>
<text x="216.6" y="98">DA1</text>
<text x="16" y="108.8">UMPT-04-01.5-G-VT-SM-WT</text>
<text x="43.3" y="111.4">J2</text>
<text x="163.3" y="113.5">J11</text>
<text x="66.9" y="117.7">D1</text>
<text x="163.2" y="115.8">DA1</text>
<text x="16" y="121.5">UMPT-04-01.5-G-VT-SM-WT</text>
<text x="43.3" y="124.1">J3</text>
<text x="65.7" y="120.2">SS34</text>
<text x="82.3" y="122.8">SS34</text>
<text x="83.4" y="120.2">D2</text>
<text x="70" y="130.4">J5</text>
<text x="98.6" y="128.9">J8</text>
<text x="98.6" y="126.6">SMKDSN</text>
<text x="107.5" y="126.6">1,5/</text>
<text x="113" y="126.6">4-5,08</text>
<text x="158.1" y="128.5">DA1</text>
<text x="158.8" y="126.2">J9</text>
<text x="16" y="134.2">UMPT-04-01.5-G-VT-SM-WT</text>
<text x="43.3" y="136.8">J4</text>
<text x="68.4" y="132.9">SMA</text>
<text x="70" y="135.5">J6</text>
<text x="68.4" y="138">SMA</text>
<text x="68.4" y="141.8">SMA</text>
<text x="70" y="139.3">J7</text>
<text x="14.6" y="154.5">29mm</text>
<text x="20.2" y="152">M1</text>
<text x="21.6" y="154.5">magnet</text>
<text x="32.4" y="154.5">29mm</text>
<text x="37.9" y="152">M3</text>
<text x="39.4" y="154.5">magnet</text>
<text x="118" y="150.7">GNDD</text>
<text x="252.1" y="152.9">Z1</text>
<text x="252.1" y="155.2">Short</text>
<text x="265.6" y="150.3">TP1</text>
<text x="265.6" y="152.6">GND</text>
<text x="111.7" y="157.1">GNDA</text>
<text x="261.5" y="158.3">GNDD</text>
<text x="55.8" y="163.1">B1</text>
<text x="55.8" y="165.4">M5</text>
<text x="59.7" y="165.4">thumbscrew</text>
<text x="77.4" y="163.1">B2</text>
<text x="77.4" y="165.4">M5</text>
<text x="81.3" y="165.4">thumbscrew</text>
<text x="99" y="163.1">B3</text>
<text x="99" y="165.4">M5</text>
<text x="102.9" y="165.4">thumbscrew</text>
<text x="129.5" y="162.3">H1</text>
<text x="129.5" y="164.6">M5</text>
<text x="133.4" y="164.6">Mounting</text>
<text x="143.1" y="164.6">hole</text>
<text x="153.7" y="162.3">H3</text>
<text x="153.7" y="164.6">M5</text>
<text x="157.5" y="164.6">Mounting</text>
<text x="167.2" y="164.6">hole</text>
<text x="179.1" y="162.3">H4</text>
<text x="179.1" y="164.6">M5</text>
<text x="182.9" y="164.6">Mounting</text>
<text x="192.6" y="164.6">hole</text>
<text x="14.6" y="172.3">29mm</text>
<text x="20.2" y="169.8">M2</text>
<text x="21.6" y="172.3">magnet</text>
<text x="129.5" y="168.6">H2</text>
<text x="129.5" y="170.9">M3</text>
<text x="133.4" y="170.9">Mounting</text>
<text x="143.1" y="170.9">hole</text>
<text x="56.6" y="179.7">S1</text>
<text x="78.2" y="179.7">S2</text>
<text x="99.8" y="179.7">S3</text>
<text x="23.3" y="184.1">M3</text>
<text x="23.3" y="181.8">N1</text>
<text x="27.1" y="184.1">Thumbnut</text>
<text x="56.6" y="182">M5</text>
<text x="60.4" y="182">8mm</text>
<text x="78.2" y="182">M5</text>
<text x="82" y="182">8mm</text>
<text x="99.8" y="182">M5</text>
<text x="103.6" y="182">8mm</text>
</g>
<g font-size="1.8" fill="#a90000">
<text x="128.2" y="89.9">1</text>
<text x="136.5" y="89.9">21</text>
<text x="49.5" y="95">3</text>
<text x="49.5" y="92.5">4</text>
<text x="128.2" y="92.5">2</text>
<text x="128.2" y="95">3</text>
<text x="136.5" y="92.5">22</text>
<text x="136.5" y="95">23</text>
<text x="185.3" y="91.2">1</text>
<text x="185.3" y="93.7">2</text>
<text x="193.6" y="91.2">21</text>
<text x="193.6" y="93.7">22</text>
<text x="49.5" y="100.1">1</text>
<text x="49.5" y="97.5">2</text>
<text x="128.2" y="97.5">4</text>
<text x="128.2" y="100.1">5</text>
<text x="136.5" y="97.5">24</text>
<text x="136.5" y="100.1">25</text>
<text x="185.3" y="96.3">3</text>
<text x="185.3" y="98.8">4</text>
<text x="185.3" y="101.3">5</text>
<text x="193.6" y="96.3">23</text>
<text x="193.6" y="98.8">24</text>
<text x="193.6" y="101.3">25</text>
<text x="213.3" y="100.1">1</text>
<text x="222.2" y="100.1">2</text>
<text x="49.5" y="107.7">3</text>
<text x="49.5" y="105.2">4</text>
<text x="128.2" y="102.6">6</text>
<text x="128.2" y="105.2">7</text>
<text x="128.2" y="107.7">8</text>
<text x="136.5" y="102.6">26</text>
<text x="136.5" y="105.2">27</text>
<text x="136.5" y="107.7">28</text>
<text x="159.9" y="103.9">1</text>
<text x="159.9" y="106.4">3</text>
<text x="168.8" y="103.9">2</text>
<text x="168.8" y="106.4">4</text>
<text x="185.3" y="103.9">6</text>
<text x="185.3" y="106.4">7</text>
<text x="193.6" y="103.9">26</text>
<text x="193.6" y="106.4">27</text>
<text x="213.3" y="102.6">3</text>
<text x="222.2" y="102.6">4</text>
<text x="49.5" y="112.8">1</text>
<text x="49.5" y="110.2">2</text>
<text x="127.6" y="112.8">10</text>
<text x="128.2" y="110.2">9</text>
<text x="136.5" y="110.2">29</text>
<text x="136.5" y="112.8">30</text>
<text x="185.3" y="109">8</text>
<text x="185.3" y="111.5">9</text>
<text x="193.6" y="109">28</text>
<text x="193.6" y="111.5">29</text>
<text x="49.5" y="117.9">4</text>
<text x="127.6" y="115.3">11</text>
<text x="127.6" y="117.9">12</text>
<text x="136.5" y="115.3">31</text>
<text x="136.5" y="117.9">32</text>
<text x="159.9" y="117.9">1</text>
<text x="168.8" y="117.9">2</text>
<text x="184.7" y="116.6">11</text>
<text x="184.7" y="119.1">12</text>
<text x="193.6" y="114">30</text>
<text x="193.6" y="116.6">31</text>
<text x="193.6" y="119.1">32</text>
<text x="49.5" y="125.5">1</text>
<text x="49.5" y="122.9">2</text>
<text x="49.5" y="120.4">3</text>
<text x="92.6" y="125.5">3</text>
<text x="92.6" y="122.9">4</text>
<text x="127.6" y="120.4">13</text>
<text x="127.6" y="122.9">14</text>
<text x="127.6" y="125.5">15</text>
<text x="136.5" y="120.4">33</text>
<text x="136.5" y="122.9">34</text>
<text x="136.5" y="125.5">35</text>
<text x="159.9" y="120.4">3</text>
<text x="168.8" y="120.4">4</text>
<text x="184.7" y="121.7">13</text>
<text x="184.7" y="124.2">14</text>
<text x="193.6" y="121.7">33</text>
<text x="193.6" y="124.2">34</text>
<text x="49.5" y="130.6">4</text>
<text x="73" y="130.6">1</text>
<text x="78" y="130.6">2</text>
<text x="92.6" y="130.6">1</text>
<text x="92.6" y="128">2</text>
<text x="127.6" y="128">16</text>
<text x="127.6" y="130.6">17</text>
<text x="136.5" y="128">36</text>
<text x="136.5" y="130.6">37</text>
<text x="154.9" y="130.6">1</text>
<text x="163.8" y="130.6">2</text>
<text x="184.7" y="126.7">15</text>
<text x="184.7" y="129.3">16</text>
<text x="184.7" y="131.8">17</text>
<text x="193.6" y="126.7">35</text>
<text x="193.6" y="129.3">36</text>
<text x="193.6" y="131.8">37</text>
<text x="49.5" y="135.6">2</text>
<text x="49.5" y="133.1">3</text>
<text x="73" y="135.6">1</text>
<text x="78" y="135.6">2</text>
<text x="127.6" y="133.1">18</text>
<text x="127.6" y="135.6">19</text>
<text x="136.5" y="133.1">38</text>
<text x="136.5" y="135.6">39</text>
<text x="154.9" y="133.1">3</text>
<text x="163.8" y="133.1">4</text>
<text x="184.7" y="134.4">18</text>
<text x="184.7" y="136.9">19</text>
<text x="193.6" y="134.4">38</text>
<text x="193.6" y="136.9">39</text>
<text x="49.5" y="138.2">1</text>
<text x="73" y="139.4">1</text>
<text x="78" y="139.4">2</text>
<text x="127.6" y="138.2">20</text>
<text x="136.5" y="138.2">40</text>
<text x="184.7" y="139.4">20</text>
<text x="193.6" y="139.4">40</text>
</g>
<g font-size="1.8" fill="#0f0f0f">
<text x="208.3" y="91.2">IO16</text>
<text x="71.1" y="97.5">SDO0</text>
<text x="77.5" y="100.1">~{CS}</text>
<text x="161.3" y="96.3">IO0</text>
<text x="172.7" y="98.8">IO1</text>
<text x="177.8" y="101.3">IO2</text>
<text x="207" y="96.3">IO17</text>
<text x="207" y="101.3">IO18</text>
<text x="71.1" y="107.7">SDI1</text>
<text x="82.5" y="102.6">SCK</text>
<text x="88.9" y="105.1">SDI</text>
<text x="177.8" y="103.9">IO3</text>
<text x="179.1" y="106.4">IO4</text>
<text x="207" y="106.4">IO19</text>
<text x="77.5" y="110.2">DGND</text>
<text x="82.5" y="112.8">CNV</text>
<text x="180.3" y="109">IO5</text>
<text x="181.6" y="111.5">IO6</text>
<text x="71.1" y="117.8">CLK</text>
<text x="88.9" y="115.3">*CS</text>
<text x="147.3" y="115.3">CLKin</text>
<text x="58.4" y="122.9">-Vin</text>
<text x="58.4" y="125.5">+Vin</text>
<text x="77.5" y="120.4">BSY</text>
<text x="146" y="120.4">CLKout</text>
<text x="58.4" y="130.5">VRef</text>
<text x="58.4" y="135.6">DAC_Ext</text>
<text x="58.4" y="133.1">GND</text>
<text x="58.4" y="138.2">Ext</text>
<text x="101.6" y="142">GNDA</text>
<text x="124.5" y="142">GNDD</text>
</g>
<text font-size="1.8" fill="#009600" x="181.6" y="114">IO710</text>
<g font-size="1.8" fill="#0000c2">
<text x="153.7" y="179">Use</text>
<text x="158.3" y="179">banana</text>
<text x="166.4" y="179">socket:</text>
<text x="153.7" y="181">Black:</text>
<text x="153.7" y="183.1">Red:</text>
<text x="153.7" y="185.1">Yellow:</text>
<text x="159" y="183.1">CT2230-2</text>
<text x="160.6" y="181">CT2230-0</text>
<text x="161.4" y="185.1">CT2230-4</text>
<text x="15.2" y="188.7">Use</text>
<text x="15.2" y="190.7">Use</text>
<text x="19.9" y="188.7">8</text>
<text x="19.9" y="190.7">8</text>
<text x="22.2" y="188.7">761-M3561-B-12</text>
<text x="22.2" y="190.7">761-M1302-3005-SS</text>
<text x="41.7" y="188.7">brass</text>
<text x="46.5" y="190.7">M3</text>
<text x="48" y="188.7">M3</text>
<text x="50.3" y="190.7">5mm</text>
<text x="51.9" y="188.7">thumb</text>
<text x="56.1" y="190.7">spacers</text>
<text x="58.9" y="188.7">nuts</text>
<text x="153.7" y="187.2">Green:</text>
<text x="153.7" y="189.2">Blue:</text>
<text x="153.7" y="191.2">White:</text>
<text x="159.6" y="189.2">CT2230-6</text>
<text x="160.5" y="191.2">CT2230-9</text>
<text x="160.8" y="187.2">CT2230-5</text>
<text x="15.2" y="192.8">Use</text>
<text x="19.9" y="192.8">8</text>
<text x="22.2" y="192.8">https://www.rvspaleis.nl/bouten/buitenzeskant/din-933/din-933-[-]-a2/din-933-[-]-a2-[-]-m3/933-2-3x20_100</text>
<text x="142.8" y="192.8">bolts</text>
<text x="153.7" y="193.3">Or:</text>
<text x="153.7" y="195.3">CT2224</text>
<text x="161.9" y="195.3">(metal</text>
<text x="169.3" y="195.3">only)</text>
</g>
</svg>
